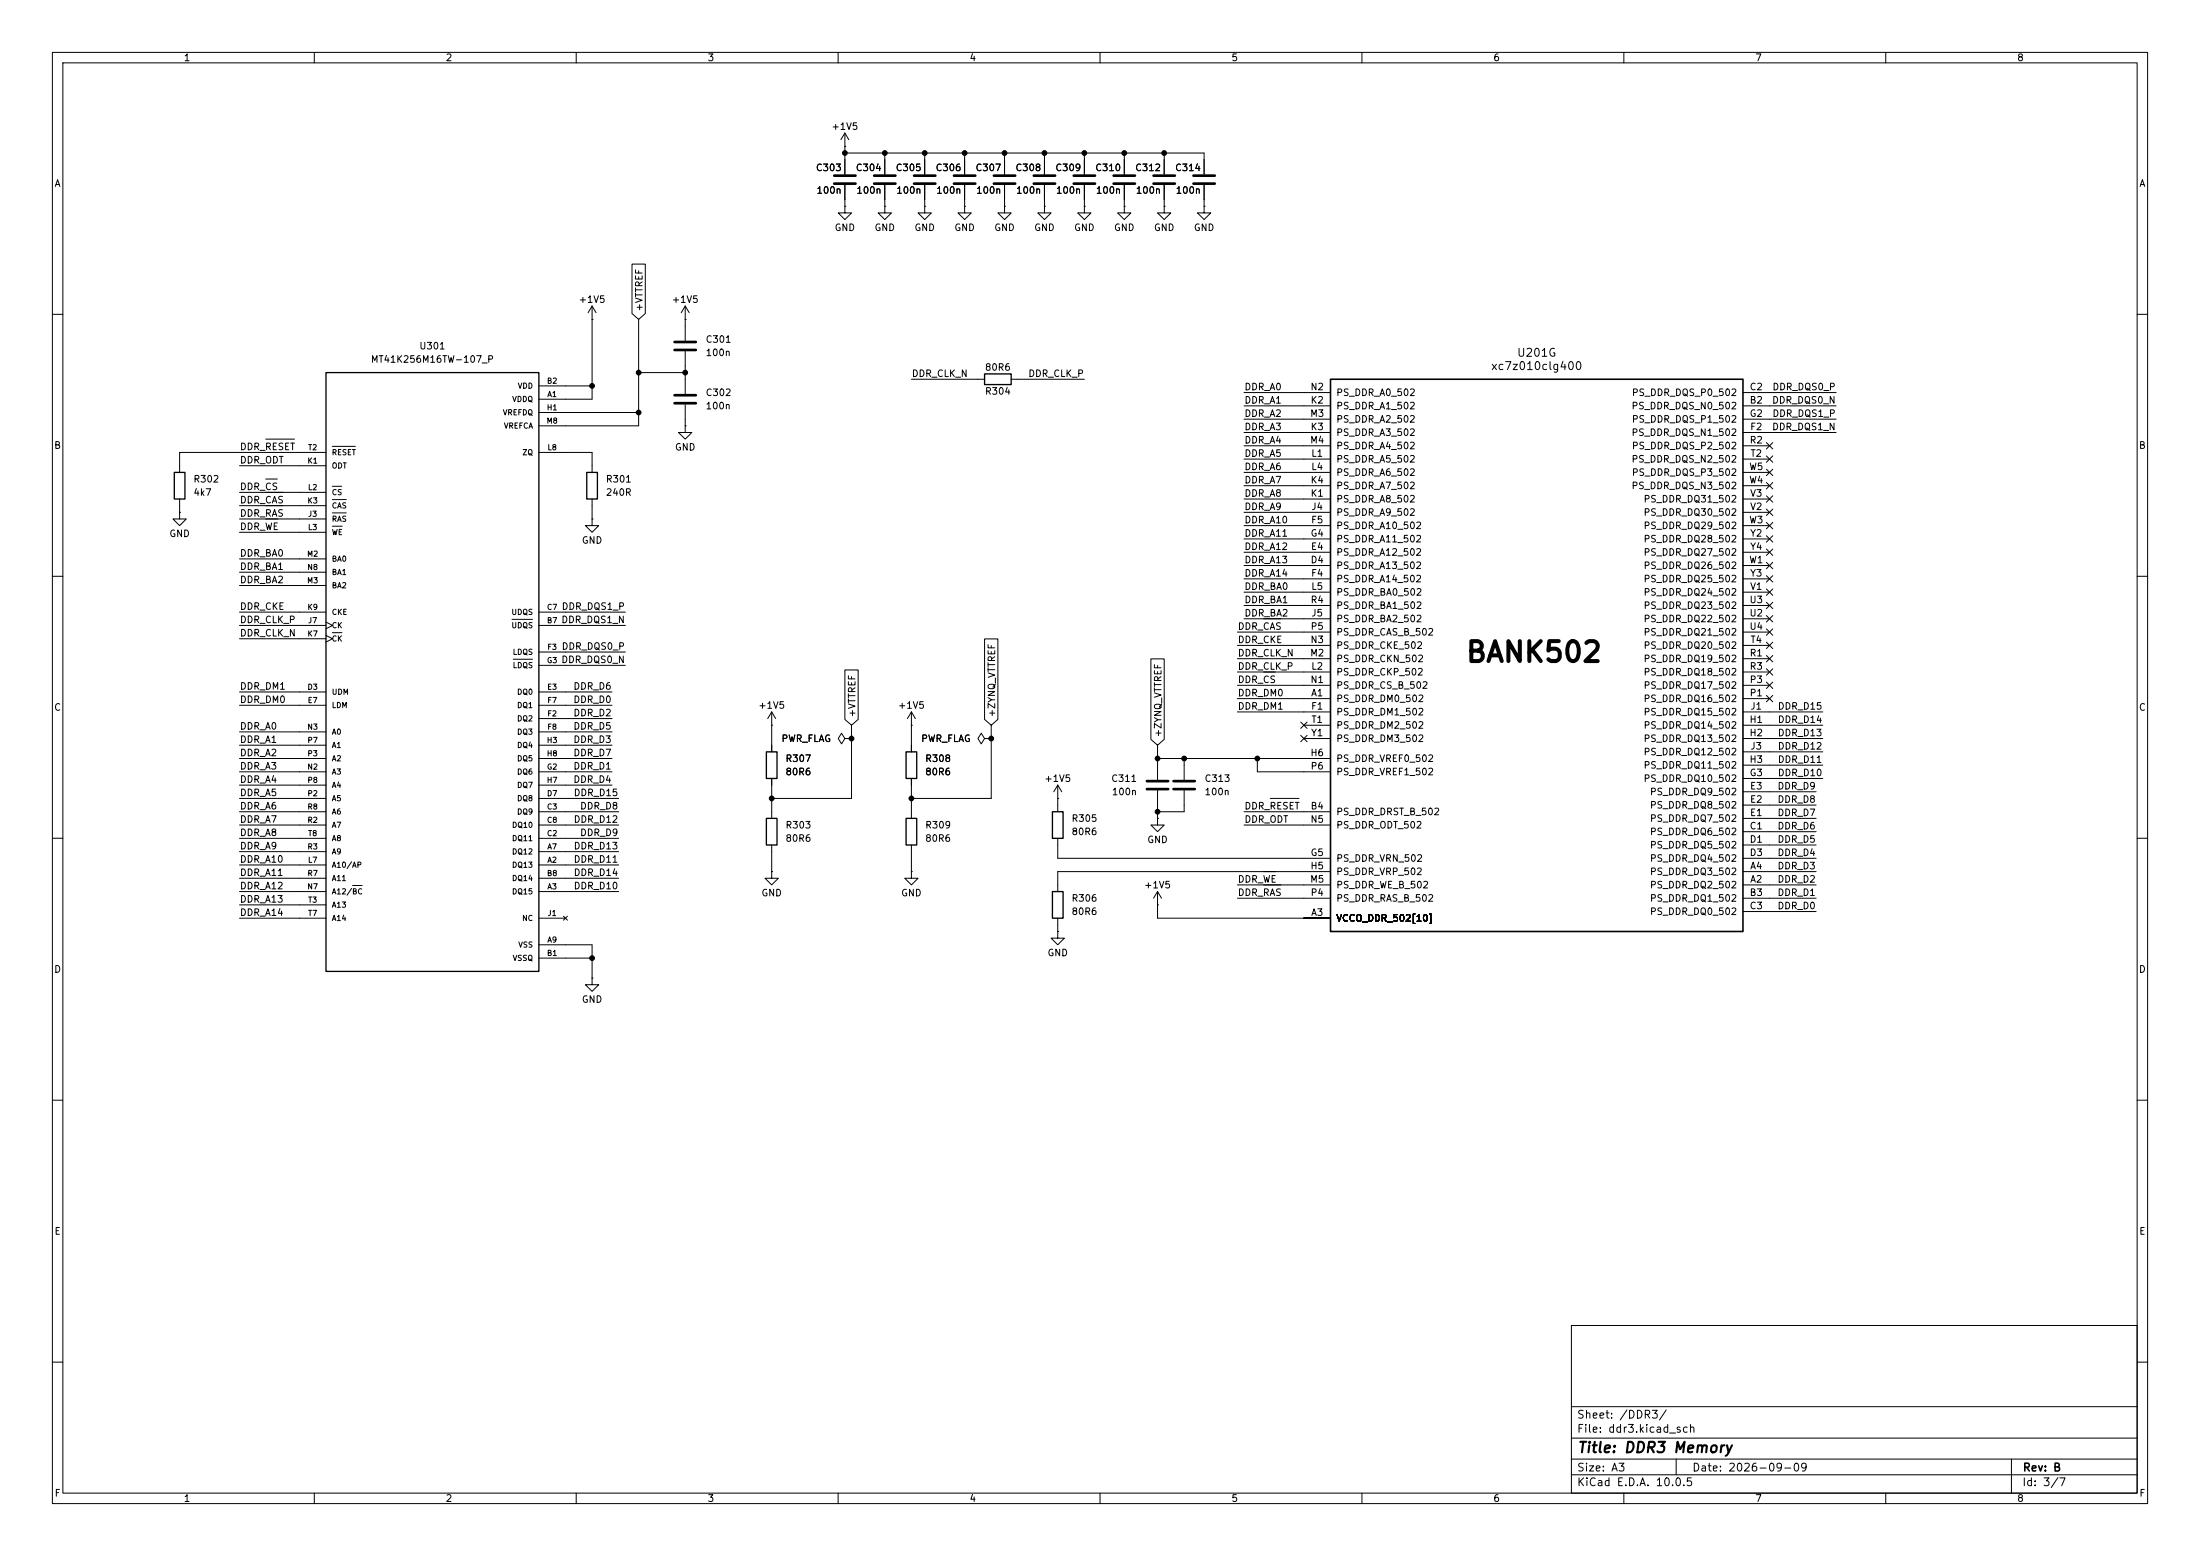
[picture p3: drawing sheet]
<svg xmlns="http://www.w3.org/2000/svg" width="420mm" height="297mm" viewBox="0 0 420 297" stroke-linecap="round" stroke-linejoin="round" font-family="sans-serif">
<g fill="none" stroke="#000" stroke-width=".19">
<path d="M10 10h400v277h-400zM12 12h396v273h-396zM60 10v2M110 10v2M160 10v2M210 10v2M260 10v2M310 10v2M360 10v2M161.3 27.9h.1M161.3 39.4v1.2h1.3l-1.3 1.3-1.3-1.3h1.3M161.3 39.4h.1"/>
<path d="M161.3 25.4l-.8 1.3M161.3 25.4l.8 1.3M161.3 25.4v7.9M161.3 35.3v4.1M161.3 29.2h68.6v4.1M168.9 39.4v1.2h1.3l-1.3 1.3-1.3-1.3h1.3M168.9 39.4h.1M168.9 29.2v4.1M168.9 35.3v4.1M176.5 39.4v1.2h1.3l-1.3 1.3-1.2-1.3h1.2M176.5 39.4h.1M176.5 29.2v4.1"/>
<path d="M176.5 35.3v4.1M184.1 39.4v1.2h1.3l-1.3 1.3-1.2-1.3h1.2M184.1 39.4h.1M184.1 29.2v4.1M184.1 35.3v4.1M191.8 39.4v1.2h1.2l-1.2 1.3-1.3-1.3h1.3M191.8 39.4h.1M191.8 29.2v4.1M191.8 35.3v4.1M199.4 39.4v1.2h1.3l-1.3 1.3-1.3-1.3h1.3M199.4 39.4h.1M199.4 29.2v4.1"/>
<path d="M199.4 35.3v4.1M207 39.4v1.2h1.3l-1.3 1.3-1.3-1.3h1.3M207 39.4h.1M207 29.2v4.1M207 35.3v4.1M214.6 39.4v1.2h1.3l-1.3 1.3-1.2-1.3h1.2M214.6 39.4h.1M214.6 29.2v4.1M214.6 35.3v4.1M222.2 39.4v1.2h1.3l-1.3 1.3-1.2-1.3h1.2M222.2 39.4h.1M222.2 29.2v4.1"/>
<path d="M222.2 35.3v4.1M229.9 39.4v1.2h1.2l-1.2 1.3-1.3-1.3h1.3M229.9 39.4h.1M229.9 35.3v4.1M113 58.4l-.7 1.3M113 58.4l.8 1.3M113 58.4v17.8h-10.1M120.6 50.4h2.6v9.4l-1.3 1.2-1.3-1.2zM130.8 58.4v6.6M130.8 58.4l-.8 1.3M130.8 58.4l.8 1.3M10 60h2"/>
<path d="M102.9 73.7h10.1M102.9 78.7h19M113 61h.1M121.9 61v20.3h-19M121.9 71.1h8.9M130.8 61h.1M130.8 67.1v8.1M130.8 77.2v4.1M174 72.4h14M193 72.4h14M237.5 77.5h16.5M237.5 74.9h16.5"/>
<path d="M332.7 77.5h17.8M332.7 74.9h17.8M408 60h2M34.3 97.8v1.3h1.3l-1.3 1.2-1.3-1.2h1.3M34.3 97.8h.1M34.3 95.3v2.5M45.7 99.1h16.5M45.7 88.9h16.5M45.7 96.5h16.5M45.7 94h16.5M50.7 83.8h5.5M50.7 91.4h2.3"/>
<path d="M62.2 86.4h-27.9v3.8M63.4 97.9h2.7M63.4 95.4h2.7M63.4 92.8h1.8M63.4 85.2h4.4M102.9 86.4h10.1v3.8M113 99.1v1.2h1.3l-1.3 1.3-1.2-1.3h1.2M113 99.1h.1M113 95.3v3.8M130.8 81.3v1.3h1.3l-1.3 1.2-1.3-1.2h1.3M130.8 81.3h.1M237.5 82.6h16.5"/>
<path d="M237.5 80h16.5M237.5 97.8h16.5M237.5 95.3h16.5M237.5 92.7h16.5M237.5 87.6h16.5M237.5 90.2h16.5M237.5 85.1h16.5M332.7 82.6h17.8M332.7 80h17.8M332.7 97.8h5.1M332.7 95.3h5.1M332.7 92.7h5.1"/>
<path d="M332.7 87.6h5.1M332.7 90.2h5.1M332.7 85.1h5.1M337.2 94.6l1.2 1.3M337.2 92.1l1.2 1.2M337.2 89.6l1.2 1.2M337.2 87l1.2 1.2M337.2 84.5l1.2 1.2M337.2 97.2l1.2 1.2M337.2 99.7l1.2 1.2M338.4 94.6l-1.2 1.3M338.4 92.1l-1.2 1.2"/>
<path d="M338.4 89.6l-1.2 1.2M338.4 87l-1.2 1.2M338.4 84.5l-1.2 1.2M338.4 97.2l-1.2 1.2M338.4 99.7l-1.2 1.2M10 110h2M45.7 119.4h16.5M45.7 116.8h16.5M45.7 101.6h16.5M45.7 106.7h16.5M45.7 111.8h16.5M45.7 109.2h16.5"/>
<path d="M62.2 118.7l1.3 .7-1.3 .6M63.4 100.4h1.9M97.7 118.2h4M102.9 119.4h16.5M102.9 116.8h16.5M237.5 108h16.5M237.5 105.4h16.5M237.5 110.5h16.5M237.5 100.3h16.5M237.5 102.9h16.5M237.5 118.1h16.5M237.5 113h16.5"/>
<path d="M237.5 115.6h16.5M332.7 108h5.1M332.7 105.4h5.1M332.7 110.5h5.1M332.7 100.3h5.1M332.7 102.9h5.1M332.7 118.1h5.1M332.7 113h5.1M332.7 115.6h5.1M337.2 117.5l1.2 1.2M337.2 112.4l1.2 1.2M337.2 115l1.2 1.2"/>
<path d="M337.2 109.9l1.2 1.2M337.2 107.3l1.2 1.3M337.2 102.3l1.2 1.2M337.2 104.8l1.2 1.2M338.4 117.5l-1.2 1.2M338.4 112.4l-1.2 1.2M338.4 115l-1.2 1.2M338.4 109.9l-1.2 1.2M338.4 107.3l-1.2 1.3M338.4 102.3l-1.2 1.2M338.4 104.8l-1.2 1.2M408 110h2"/>
<path d="M45.7 132.1h16.5M45.7 134.6h16.5M45.7 139.7h16.5M45.7 121.9h16.5M62.2 121.3l1.3 .6-1.3 .7M63.4 120.8h1.9M98 125.8h3.7M102.9 132.1h13.9M102.9 134.6h13.9M102.9 137.2h13.9M102.9 124.5h16.5M102.9 139.7h13.9"/>
<path d="M102.9 127h16.5M147.3 138.4h.1M147.3 135.9l-.7 1.3M147.3 135.9l.8 1.3M147.3 135.9v7.6M161.3 127.9h2.5v9.4l-1.2 1.1-1.3-1.1zM162.6 138.4v14h-15.3M174 138.4h.1M174 135.9v7.6M174 135.9l-.8 1.3M174 135.9l.8 1.3M188 122h2.5v15.3l-1.3 1.1-1.2-1.1z"/>
<path d="M189.2 138.4v14h-15.2M219.7 125.8h2.6v15.3l-1.3 1.1-1.3-1.1zM236.2 133.4h17.8M236.2 135.9h17.8M236.2 128.3h17.8M236.2 125.7h17.8M236.2 130.8h17.8M236.2 123.2h17.8M236.2 120.7h17.8M248.3 137.8l1.2 1.2M248.9 138.4h5.1M249.5 137.8l-1.2 1.2"/>
<path d="M332.7 133.4h5.1M332.7 135.9h15.3M332.7 138.4h15.3M332.7 128.3h5.1M332.7 125.7h5.1M332.7 130.8h5.1M332.7 123.2h5.1M332.7 120.7h5.1M337.2 120l1.2 1.3M337.2 130.2l1.2 1.2M337.2 132.7l1.2 1.3M337.2 122.6l1.2 1.2"/>
<path d="M337.2 125.1l1.2 1.2M337.2 127.7l1.2 1.2M338.4 120l-1.2 1.3M338.4 130.2l-1.2 1.2M338.4 132.7l-1.2 1.3M338.4 122.6l-1.2 1.2M338.4 125.1l-1.2 1.2M338.4 127.7l-1.2 1.2M10 160h2M45.7 154.9h16.5M45.7 157.5h16.5M45.7 152.4h16.5"/>
<path d="M45.7 147.3h16.5M45.7 142.2h16.5M45.7 149.9h16.5M45.7 144.8h16.5M102.9 154.9h15.2M102.9 157.5h15.2M102.9 152.4h15.2M102.9 147.3h13.9M102.9 142.2h13.9M102.9 149.9h13.9M102.9 144.8h13.9M147.3 148.6v7.6"/>
<path d="M161.3 141l-.6-1-.7 1 .7 1 .6-1h1.3M162.6 141h.1M174 148.6v7.6M188 141l-.7-1-.6 1 .6 1 .7-1h1.2M189.2 141h.1M201.9 152.4h.1M201.9 149.9v5M201.9 149.9l-.7 1.2M201.9 149.9l.8 1.2M221 156.2v1.3h1.2l-1.2 1.3-1.3-1.3h1.3M221 156.2h.1M221 142.2v6.6"/>
<path d="M221 150.9v5.3M221 144.8h33M226.1 144.8v4M226.1 150.9v4h-5.1M237.5 154.9h16.5M237.5 157.5h16.5M240 144.8v2.5h14M242.5 152.4h5.5M248.3 140.4l1.2 1.2M248.9 141h5.1M249.5 140.4l-1.2 1.2M332.7 158.8h14"/>
<path d="M332.7 156.2h14M332.7 153.7h14M332.7 151.1h14M332.7 148.6h15.3M332.7 141h15.3M332.7 146.1h15.3M332.7 143.5h15.3M408 160h2M45.7 165.1h16.5M45.7 170.2h16.5M45.7 162.6h16.5M45.7 167.6h16.5"/>
<path d="M45.7 160h16.5M45.7 175.3h16.5M45.7 172.7h16.5M67.3 169h1.8M102.9 165.1h15.2M102.9 170.2h15.2M102.9 162.6h15.2M102.9 167.6h15.2M102.9 160h15.2M102.9 175.3h5M107.6 174.9l.7 .7M108.3 174.9l-.7 .7"/>
<path d="M147.3 166.4v1.2h1.3l-1.3 1.3-1.3-1.3h1.3M147.3 166.4h.1M147.3 161.3v5.1M174 166.4v1.2h1.3l-1.3 1.3-1.3-1.3h1.3M174 166.4h.1M174 161.3v5.1M201.9 177.8v1.3h1.3l-1.3 1.2-1.2-1.2h1.2M201.9 177.8h.1M201.9 160v3.8h52.1M201.9 175.3v2.5M221 172.7h.1M221 170.2v5.1h33"/>
<path d="M221 170.2l-.8 1.3M221 170.2l.7 1.3M236.2 168.9h17.8M236.2 171.5h17.8M254 166.4h-52.1v3.8M332.7 168.9h14M332.7 166.4h14M332.7 171.5h14M332.7 174h14M332.7 161.3h14M332.7 163.8h14M102.9 180.3h10.1v6.4"/>
<path d="M102.9 182.9h10.1M113 186.7v1.3h1.3l-1.3 1.2-1.2-1.2h1.2M113 186.7h.1M10 210h2M408 210h2M300 253h108v32h-108zM10 260h2M300 278.5h108M300 274.5h108M300 268.5h108M320 278.5v3M384 278.5v6.5"/>
<path d="M408 260h2M60 285v2M110 285v2M160 285v2M210 285v2M260 285v2M300 281.5h108M310 285v2M360 285v2"/>
</g>
<path d="M62.2 71.1h40.7v114.3h-40.7zM188 71.4h5v2h-5zM33.3 90.2h2v5.1h-2zM112 90.2h2v5.1h-2zM146.3 143.5h2v5.1h-2zM146.3 156.2h2v5.1h-2zM173 156.2h2v5.1h-2zM173 143.5h2v5.1h-2zM200.9 154.9h2v5.1h-2zM200.9 170.2h2v5.1h-2z" fill="none" stroke="#000" stroke-width=".25"/>
<g fill="none" stroke="#000" stroke-width=".51">
<path d="M159.3 33.5h4M159.3 35.1h4M166.9 33.5h4M166.9 35.1h4M174.5 33.5h4.1M174.5 35.1h4.1M182.1 33.5h4.1M182.1 35.1h4.1M189.7 33.5h4.1M189.7 35.1h4.1M197.4 33.5h4M197.4 35.1h4"/>
<path d="M205 33.5h4M205 35.1h4M212.6 33.5h4.1M212.6 35.1h4.1M220.2 33.5h4.1M220.2 35.1h4.1M227.8 33.5h4.1M227.8 35.1h4.1M128.8 75.4h4M128.8 77h4M128.8 65.3h4M128.8 66.8h4"/>
<path d="M218.9 149.1h4.1M218.9 150.6h4.1M224 149.1h4.1M224 150.6h4.1"/>
</g>
<path d="M254 72.4h78.7v105.4h-78.7z" fill="none" stroke="#000" stroke-width=".3"/>
<g fill="#000" stroke="#000" stroke-width=".19">
<circle cx="161.3" cy="29.2" r=".46"/>
<circle cx="168.9" cy="29.2" r=".46"/>
<circle cx="176.5" cy="29.2" r=".46"/>
<circle cx="184.1" cy="29.2" r=".46"/>
<circle cx="191.8" cy="29.2" r=".46"/>
<circle cx="199.4" cy="29.2" r=".46"/>
<circle cx="207" cy="29.2" r=".46"/>
<circle cx="214.6" cy="29.2" r=".46"/>
<circle cx="222.2" cy="29.2" r=".46"/>
<circle cx="113" cy="73.7" r=".46"/>
<circle cx="121.9" cy="71.1" r=".46"/>
<circle cx="121.9" cy="78.7" r=".46"/>
<circle cx="130.8" cy="71.1" r=".46"/>
<circle cx="147.3" cy="152.4" r=".46"/>
<circle cx="162.6" cy="141" r=".46"/>
<circle cx="174" cy="152.4" r=".46"/>
<circle cx="189.2" cy="141" r=".46"/>
<circle cx="221" cy="144.8" r=".46"/>
<circle cx="221" cy="154.9" r=".46"/>
<circle cx="226.1" cy="144.8" r=".46"/>
<circle cx="240" cy="144.8" r=".46"/>
<circle cx="113" cy="182.9" r=".46"/>
</g>
<text font-size="3.8" x="279.6" y="127.3">BANK502</text>
<text font-size="2" x="301" y="277.8">Title: DDR3 Memory</text>
<g font-size="1.5">
<text x="284.5" y="71">xc7z010clg400</text>
<text x="289.5" y="68.5">U201G</text>
<text x="300.9" y="273.8">File: ddr3.kicad_sch</text>
<text x="300.9" y="271.1">Sheet: /DDR3/</text>
<text x="300.9" y="281.2">Size: A3</text>
<text x="322.9" y="281.2">Date: 2026-09-09</text>
<text x="386" y="281.2">Rev: B</text>
<text x="300.9" y="284">KiCad E.D.A. 10.0.5</text>
<text x="385.9" y="284">Id: 3/7</text>
</g>
<g font-size="1.3">
<text x="35" y="12">1</text>
<text x="85" y="12">2</text>
<text x="135" y="12">3</text>
<text x="185" y="12">4</text>
<text x="235" y="12">5</text>
<text x="285" y="12">6</text>
<text x="335" y="12">7</text>
<text x="385" y="12">8</text>
<text x="158.6" y="25.1">+1V5</text>
<text x="10.3" y="36">A</text>
<text x="155.6" y="33">C303</text>
<text x="163.3" y="33">C304</text>
<text x="170.9" y="33">C305</text>
<text x="178.5" y="33">C306</text>
<text x="186.1" y="33">C307</text>
<text x="193.7" y="33">C308</text>
<text x="201.4" y="33">C309</text>
<text x="209" y="33">C310</text>
<text x="216.6" y="33">C312</text>
<text x="224.2" y="33">C314</text>
<text x="408.3" y="36">A</text>
<text x="155.8" y="37.3">100n</text>
<text x="163.4" y="37.3">100n</text>
<text x="171" y="37.3">100n</text>
<text x="178.6" y="37.3">100n</text>
<text x="186.2" y="37.3">100n</text>
<text x="193.9" y="37.3">100n</text>
<text x="201.5" y="37.3">100n</text>
<text x="209.1" y="37.3">100n</text>
<text x="216.7" y="37.3">100n</text>
<text x="224.3" y="37.3">100n</text>
<text x="159.2" y="44.4">GND</text>
<text x="166.8" y="44.4">GND</text>
<text x="174.5" y="44.4">GND</text>
<text x="182.1" y="44.4">GND</text>
<text x="189.7" y="44.4">GND</text>
<text x="197.3" y="44.4">GND</text>
<text x="204.9" y="44.4">GND</text>
<text x="212.6" y="44.4">GND</text>
<text x="220.2" y="44.4">GND</text>
<text x="227.8" y="44.4">GND</text>
<text x="110.4" y="58.1">+1V5</text>
<text x="123" y="59.6" transform="rotate(-90 123 59.6)">+VTTREF</text>
<text x="128.1" y="58.1">+1V5</text>
<text x="134.6" y="65.7">C301</text>
<text x="70.7" y="69.5">MT41K256M16TW-107_P</text>
<text x="79.9" y="67">U301</text>
<text x="134.6" y="68.3">100n</text>
<text x="187.9" y="71.1">80R6</text>
<text x="134.6" y="75.9">C302</text>
<text x="174" y="72.3">DDR_CLK_N</text>
<text x="187.9" y="75.6">R304</text>
<text x="196.2" y="72.3">DDR_CLK_P</text>
<text x="237.5" y="74.8">DDR_A0</text>
<text x="237.5" y="77.3">DDR_A1</text>
<text x="250.1" y="74.8">N2</text>
<text x="250.1" y="77.3">K2</text>
<text x="255" y="75.9">PS_DDR_A0_502</text>
<text x="311.4" y="75.9">PS_DDR_DQS_P0_502</text>
<text x="333.9" y="77.3">B2</text>
<text x="333.9" y="74.8">C2</text>
<text x="338.2" y="77.3">DDR_DQS0_N</text>
<text x="338.3" y="74.8">DDR_DQS0_P</text>
<text x="134.6" y="78.4">100n</text>
<text x="237.5" y="79.9">DDR_A2</text>
<text x="237.5" y="82.4">DDR_A3</text>
<text x="250" y="79.9">M3</text>
<text x="250.1" y="82.4">K3</text>
<text x="255" y="78.4">PS_DDR_A1_502</text>
<text x="255" y="83.5">PS_DDR_A3_502</text>
<text x="255" y="81">PS_DDR_A2_502</text>
<text x="311.4" y="78.4">PS_DDR_DQS_N0_502</text>
<text x="311.4" y="83.5">PS_DDR_DQS_N1_502</text>
<text x="311.4" y="81">PS_DDR_DQS_P1_502</text>
<text x="333.9" y="79.9">G2</text>
<text x="334" y="82.4">F2</text>
<text x="338.2" y="82.4">DDR_DQS1_N</text>
<text x="338.3" y="79.9">DDR_DQS1_P</text>
<text x="10.2" y="86">B</text>
<text x="45.7" y="86.2">DDR_RESET</text>
<text x="45.7" y="88.8">DDR_ODT</text>
<text x="128.7" y="86.3">GND</text>
<text x="237.5" y="85">DDR_A4</text>
<text x="237.5" y="87.5">DDR_A5</text>
<text x="250" y="85">M4</text>
<text x="250.2" y="87.5">L1</text>
<text x="255" y="88.6">PS_DDR_A5_502</text>
<text x="255" y="86.1">PS_DDR_A4_502</text>
<text x="311.4" y="88.6">PS_DDR_DQS_N2_502</text>
<text x="311.4" y="86.1">PS_DDR_DQS_P2_502</text>
<text x="333.9" y="85">R2</text>
<text x="334.1" y="87.5">T2</text>
<text x="408.2" y="86">B</text>
<text x="36.8" y="92.4">R302</text>
<text x="36.8" y="94.9">4k7</text>
<text x="45.7" y="93.9">DDR_CS</text>
<text x="115.6" y="92.4">R301</text>
<text x="115.6" y="94.9">240R</text>
<text x="237.5" y="95.1">DDR_A8</text>
<text x="237.5" y="92.6">DDR_A7</text>
<text x="237.5" y="90">DDR_A6</text>
<text x="250.1" y="95.1">K1</text>
<text x="250.1" y="92.6">K4</text>
<text x="250.2" y="90">L4</text>
<text x="255" y="93.7">PS_DDR_A7_502</text>
<text x="255" y="91.1">PS_DDR_A6_502</text>
<text x="311.4" y="93.7">PS_DDR_DQS_N3_502</text>
<text x="311.4" y="91.1">PS_DDR_DQS_P3_502</text>
<text x="333.8" y="92.6">W4</text>
<text x="333.8" y="90">W5</text>
<text x="334" y="95.1">V3</text>
<text x="45.7" y="96.4">DDR_CAS</text>
<text x="45.7" y="101.5">DDR_WE</text>
<text x="45.7" y="98.9">DDR_RAS</text>
<text x="237.5" y="97.7">DDR_A9</text>
<text x="237.5" y="100.2">DDR_A10</text>
<text x="250.2" y="100.2">F5</text>
<text x="250.2" y="97.7">J4</text>
<text x="255" y="101.3">PS_DDR_A10_502</text>
<text x="255" y="98.8">PS_DDR_A9_502</text>
<text x="255" y="96.2">PS_DDR_A8_502</text>
<text x="313.7" y="98.8">PS_DDR_DQ30_502</text>
<text x="313.7" y="96.2">PS_DDR_DQ31_502</text>
<text x="313.7" y="101.3">PS_DDR_DQ29_502</text>
<text x="333.8" y="100.2">W3</text>
<text x="334" y="97.7">V2</text>
<text x="32.2" y="102.8">GND</text>
<text x="45.7" y="106.6">DDR_BA0</text>
<text x="111" y="104.1">GND</text>
<text x="237.5" y="105.3">DDR_A12</text>
<text x="237.5" y="107.8">DDR_A13</text>
<text x="237.5" y="102.7">DDR_A11</text>
<text x="250.1" y="107.8">D4</text>
<text x="250.1" y="102.7">G4</text>
<text x="250.2" y="105.3">E4</text>
<text x="255" y="106.4">PS_DDR_A12_502</text>
<text x="255" y="103.8">PS_DDR_A11_502</text>
<text x="313.7" y="103.8">PS_DDR_DQ28_502</text>
<text x="313.7" y="106.4">PS_DDR_DQ27_502</text>
<text x="333.8" y="107.8">W1</text>
<text x="334" y="102.7">Y2</text>
<text x="334" y="105.3">Y4</text>
<text x="45.7" y="111.6">DDR_BA2</text>
<text x="45.7" y="109.1">DDR_BA1</text>
<text x="237.5" y="110.4">DDR_A14</text>
<text x="237.5" y="112.9">DDR_BA0</text>
<text x="250.2" y="110.4">F4</text>
<text x="250.2" y="112.9">L5</text>
<text x="255" y="108.9">PS_DDR_A13_502</text>
<text x="255" y="111.5">PS_DDR_A14_502</text>
<text x="255" y="114">PS_DDR_BA0_502</text>
<text x="313.7" y="114">PS_DDR_DQ24_502</text>
<text x="313.7" y="108.9">PS_DDR_DQ26_502</text>
<text x="313.7" y="111.5">PS_DDR_DQ25_502</text>
<text x="334" y="112.9">V1</text>
<text x="334" y="110.4">Y3</text>
<text x="45.7" y="116.7">DDR_CKE</text>
<text x="45.7" y="119.3">DDR_CLK_P</text>
<text x="107.1" y="119.3">DDR_DQS1_N</text>
<text x="107.1" y="116.7">DDR_DQS1_P</text>
<text x="237.5" y="118">DDR_BA2</text>
<text x="237.5" y="115.4">DDR_BA1</text>
<text x="250.1" y="115.4">R4</text>
<text x="250.2" y="118">J5</text>
<text x="255" y="119.1">PS_DDR_BA2_502</text>
<text x="255" y="116.5">PS_DDR_BA1_502</text>
<text x="313.7" y="119.1">PS_DDR_DQ22_502</text>
<text x="313.7" y="116.5">PS_DDR_DQ23_502</text>
<text x="333.9" y="118">U2</text>
<text x="333.9" y="115.4">U3</text>
<text x="45.7" y="121.8">DDR_CLK_N</text>
<text x="107.1" y="124.3">DDR_DQS0_P</text>
<text x="236.2" y="123.1">DDR_CKE</text>
<text x="236.2" y="120.5">DDR_CAS</text>
<text x="236.2" y="125.6">DDR_CLK_N</text>
<text x="250" y="125.6">M2</text>
<text x="250.1" y="123.1">N3</text>
<text x="250.1" y="120.5">P5</text>
<text x="255" y="124.2">PS_DDR_CKE_502</text>
<text x="255" y="121.6">PS_DDR_CAS_B_502</text>
<text x="313.7" y="124.2">PS_DDR_DQ20_502</text>
<text x="313.7" y="121.6">PS_DDR_DQ21_502</text>
<text x="333.9" y="120.5">U4</text>
<text x="333.9" y="125.6">R1</text>
<text x="334.1" y="123.1">T4</text>
<text x="45.7" y="132">DDR_DM1</text>
<text x="107.1" y="126.9">DDR_DQS0_N</text>
<text x="109.4" y="132">DDR_D6</text>
<text x="236.2" y="130.7">DDR_CS</text>
<text x="236.2" y="128.1">DDR_CLK_P</text>
<text x="250.1" y="130.7">N1</text>
<text x="250.2" y="128.1">L2</text>
<text x="255" y="129.2">PS_DDR_CKP_502</text>
<text x="255" y="126.7">PS_DDR_CKN_502</text>
<text x="255" y="131.8">PS_DDR_CS_B_502</text>
<text x="313.7" y="131.8">PS_DDR_DQ17_502</text>
<text x="313.7" y="126.7">PS_DDR_DQ19_502</text>
<text x="313.7" y="129.2">PS_DDR_DQ18_502</text>
<text x="333.9" y="130.7">P3</text>
<text x="333.9" y="128.1">R3</text>
<text x="10.2" y="136">C</text>
<text x="45.7" y="134.5">DDR_DM0</text>
<text x="109.4" y="137">DDR_D2</text>
<text x="109.4" y="134.5">DDR_D0</text>
<text x="144.7" y="135.6">+1V5</text>
<text x="163.6" y="137" transform="rotate(-90 163.6 137)">+VTTREF</text>
<text x="171.3" y="135.6">+1V5</text>
<text x="190.3" y="137" transform="rotate(-90 190.3 137)">+ZYNQ_VTTREF</text>
<text x="236.2" y="133.2">DDR_DM0</text>
<text x="236.2" y="135.8">DDR_DM1</text>
<text x="250.2" y="133.2">A1</text>
<text x="250.2" y="135.8">F1</text>
<text x="255" y="134.3">PS_DDR_DM0_502</text>
<text x="255" y="136.9">PS_DDR_DM1_502</text>
<text x="313.7" y="136.9">PS_DDR_DQ15_502</text>
<text x="313.7" y="134.3">PS_DDR_DQ16_502</text>
<text x="333.9" y="133.2">P1</text>
<text x="334.1" y="135.8">J1</text>
<text x="339.3" y="135.8">DDR_D15</text>
<text x="408.2" y="136">C</text>
<text x="45.7" y="142.1">DDR_A1</text>
<text x="45.7" y="139.6">DDR_A0</text>
<text x="109.4" y="139.6">DDR_D5</text>
<text x="109.4" y="142.1">DDR_D3</text>
<text x="149.1" y="141.9">PWR_FLAG</text>
<text x="175.7" y="141.9">PWR_FLAG</text>
<text x="222" y="140.8" transform="rotate(-90 222 140.8)">+ZYNQ_VTTREF</text>
<text x="250.2" y="140.8">Y1</text>
<text x="250.2" y="138.3">T1</text>
<text x="255" y="139.4">PS_DDR_DM2_502</text>
<text x="255" y="141.9">PS_DDR_DM3_502</text>
<text x="313.7" y="139.4">PS_DDR_DQ14_502</text>
<text x="313.7" y="141.9">PS_DDR_DQ13_502</text>
<text x="333.9" y="138.3">H1</text>
<text x="333.9" y="140.8">H2</text>
<text x="334.1" y="143.4">J3</text>
<text x="339.3" y="140.8">DDR_D13</text>
<text x="339.3" y="138.3">DDR_D14</text>
<text x="339.3" y="143.4">DDR_D12</text>
<text x="45.7" y="144.7">DDR_A2</text>
<text x="45.7" y="147.2">DDR_A3</text>
<text x="45.7" y="149.7">DDR_A4</text>
<text x="109.4" y="147.2">DDR_D1</text>
<text x="109.4" y="149.7">DDR_D4</text>
<text x="109.4" y="144.7">DDR_D7</text>
<text x="149.8" y="145.7">R307</text>
<text x="149.8" y="148.3">80R6</text>
<text x="176.5" y="145.7">R308</text>
<text x="176.5" y="148.3">80R6</text>
<text x="199.3" y="149.6">+1V5</text>
<text x="212" y="149.6">C311</text>
<text x="229.9" y="149.6">C313</text>
<text x="250.1" y="144.6">H6</text>
<text x="250.1" y="147.2">P6</text>
<text x="255" y="145.7">PS_DDR_VREF0_502</text>
<text x="255" y="148.3">PS_DDR_VREF1_502</text>
<text x="313.7" y="149.6">PS_DDR_DQ10_502</text>
<text x="313.7" y="147">PS_DDR_DQ11_502</text>
<text x="313.7" y="144.5">PS_DDR_DQ12_502</text>
<text x="333.9" y="145.9">H3</text>
<text x="333.9" y="148.5">G3</text>
<text x="339.3" y="145.9">DDR_D11</text>
<text x="339.3" y="148.5">DDR_D10</text>
<text x="45.7" y="152.3">DDR_A5</text>
<text x="45.7" y="154.8">DDR_A6</text>
<text x="109.4" y="152.3">DDR_D15</text>
<text x="110.6" y="154.8">DDR_D8</text>
<text x="212.2" y="152.1">100n</text>
<text x="229.9" y="152.1">100n</text>
<text x="237.5" y="154.8">DDR_RESET</text>
<text x="250.1" y="154.8">B4</text>
<text x="255" y="155.9">PS_DDR_DRST_B_502</text>
<text x="314.9" y="154.6">PS_DDR_DQ8_502</text>
<text x="314.9" y="152.1">PS_DDR_DQ9_502</text>
<text x="334" y="153.5">E2</text>
<text x="334" y="151">E3</text>
<text x="339.2" y="151">DDR_D9</text>
<text x="339.2" y="153.5">DDR_D8</text>
<text x="45.7" y="157.4">DDR_A7</text>
<text x="45.7" y="159.9">DDR_A8</text>
<text x="109.4" y="157.4">DDR_D12</text>
<text x="110.6" y="159.9">DDR_D9</text>
<text x="149.8" y="158.4">R303</text>
<text x="149.8" y="161">80R6</text>
<text x="176.5" y="158.4">R309</text>
<text x="176.5" y="161">80R6</text>
<text x="204.5" y="157.2">R305</text>
<text x="204.5" y="159.7">80R6</text>
<text x="218.9" y="161.2">GND</text>
<text x="237.5" y="157.4">DDR_ODT</text>
<text x="250.1" y="157.3">N5</text>
<text x="255" y="158.4">PS_DDR_ODT_502</text>
<text x="314.9" y="159.7">PS_DDR_DQ6_502</text>
<text x="314.9" y="157.2">PS_DDR_DQ7_502</text>
<text x="333.9" y="158.6">C1</text>
<text x="333.9" y="161.2">D1</text>
<text x="334" y="156.1">E1</text>
<text x="339.2" y="158.6">DDR_D6</text>
<text x="339.2" y="156.1">DDR_D7</text>
<text x="339.2" y="161.2">DDR_D5</text>
<text x="45.7" y="165">DDR_A10</text>
<text x="45.7" y="167.5">DDR_A11</text>
<text x="45.7" y="162.4">DDR_A9</text>
<text x="109.4" y="162.4">DDR_D13</text>
<text x="109.4" y="167.5">DDR_D14</text>
<text x="109.4" y="165">DDR_D11</text>
<text x="250.1" y="166.2">H5</text>
<text x="250.1" y="163.7">G5</text>
<text x="255" y="164.8">PS_DDR_VRN_502</text>
<text x="255" y="167.3">PS_DDR_VRP_502</text>
<text x="314.9" y="167.3">PS_DDR_DQ3_502</text>
<text x="314.9" y="162.3">PS_DDR_DQ5_502</text>
<text x="314.9" y="164.8">PS_DDR_DQ4_502</text>
<text x="333.9" y="163.7">D3</text>
<text x="334" y="166.2">A4</text>
<text x="339.2" y="166.2">DDR_D3</text>
<text x="339.2" y="163.7">DDR_D4</text>
<text x="45.7" y="172.6">DDR_A13</text>
<text x="45.7" y="170.1">DDR_A12</text>
<text x="109.4" y="170.1">DDR_D10</text>
<text x="145.3" y="171.4">GND</text>
<text x="171.9" y="171.4">GND</text>
<text x="204.5" y="172.4">R306</text>
<text x="218.3" y="169.9">+1V5</text>
<text x="236.2" y="171.3">DDR_RAS</text>
<text x="236.2" y="168.8">DDR_WE</text>
<text x="250" y="168.8">M5</text>
<text x="250.1" y="171.3">P4</text>
<text x="255" y="169.9">PS_DDR_WE_B_502</text>
<text x="255" y="172.4">PS_DDR_RAS_B_502</text>
<text x="314.9" y="169.9">PS_DDR_DQ2_502</text>
<text x="314.9" y="172.4">PS_DDR_DQ1_502</text>
<text x="333.9" y="171.3">B3</text>
<text x="333.9" y="173.9">C3</text>
<text x="334" y="168.8">A2</text>
<text x="339.2" y="173.9">DDR_D0</text>
<text x="339.2" y="168.8">DDR_D2</text>
<text x="339.2" y="171.3">DDR_D1</text>
<text x="45.7" y="175.1">DDR_A14</text>
<text x="204.5" y="175">80R6</text>
<text x="250.2" y="175.1">A3</text>
<text x="255" y="176.2">VCCO_DDR_502[10]</text>
<text x="314.9" y="175">PS_DDR_DQ0_502</text>
<text x="10.2" y="186">D</text>
<text x="199.9" y="182.8">GND</text>
<text x="408.2" y="186">D</text>
<text x="111" y="191.7">GND</text>
<text x="10.3" y="236">E</text>
<text x="408.3" y="236">E</text>
<text x="10.3" y="286">F</text>
<text x="35" y="287">1</text>
<text x="85" y="287">2</text>
<text x="135" y="287">3</text>
<text x="185" y="287">4</text>
<text x="235" y="287">5</text>
<text x="285" y="287">6</text>
<text x="335" y="287">7</text>
<text x="385" y="287">8</text>
<text x="408.3" y="286">F</text>
</g>
<g font-size="1">
<text x="97.7" y="77">VDDQ</text>
<text x="98.7" y="74.4">VDD</text>
<text x="104.3" y="73.5">B2</text>
<text x="104.4" y="76">A1</text>
<text x="95.9" y="79.5">VREFDQ</text>
<text x="96.1" y="82">VREFCA</text>
<text x="104.2" y="81.1">M8</text>
<text x="104.3" y="78.6">H1</text>
<text x="58.6" y="88.7">K1</text>
<text x="58.7" y="86.2">T2</text>
<text x="63.2" y="89.7">ODT</text>
<text x="63.2" y="87.1">RESET</text>
<text x="99.6" y="87.1">ZQ</text>
<text x="104.4" y="86.2">L8</text>
<text x="58.7" y="93.8">L2</text>
<text x="63.2" y="94.7">CS</text>
<text x="58.6" y="96.3">K3</text>
<text x="58.7" y="101.4">L3</text>
<text x="58.7" y="98.9">J3</text>
<text x="63.2" y="99.8">RAS</text>
<text x="63.2" y="97.3">CAS</text>
<text x="58.5" y="106.5">M2</text>
<text x="63.2" y="102.4">WE</text>
<text x="63.2" y="107.4">BA0</text>
<text x="58.5" y="111.6">M3</text>
<text x="58.6" y="109">N8</text>
<text x="63.2" y="112.5">BA2</text>
<text x="63.2" y="110">BA1</text>
<text x="58.6" y="116.7">K9</text>
<text x="58.7" y="119.2">J7</text>
<text x="63.2" y="117.6">CKE</text>
<text x="97.5" y="117.6">UDQS</text>
<text x="104.3" y="119.2">B7</text>
<text x="104.3" y="116.7">C7</text>
<text x="58.6" y="121.7">K7</text>
<text x="63.2" y="120.1">CK</text>
<text x="63.2" y="122.7">CK</text>
<text x="97.5" y="120.1">UDQS</text>
<text x="97.8" y="125.2">LDQS</text>
<text x="104.4" y="124.3">F3</text>
<text x="58.6" y="131.9">D3</text>
<text x="97.8" y="127.8">LDQS</text>
<text x="104.3" y="126.8">G3</text>
<text x="104.4" y="131.9">E3</text>
<text x="58.6" y="134.4">E7</text>
<text x="63.2" y="132.8">UDM</text>
<text x="63.2" y="135.4">LDM</text>
<text x="98.6" y="132.8">DQ0</text>
<text x="98.6" y="137.9">DQ2</text>
<text x="98.6" y="135.4">DQ1</text>
<text x="104.4" y="137">F2</text>
<text x="104.4" y="134.4">F7</text>
<text x="58.6" y="139.5">N3</text>
<text x="58.6" y="142.1">P7</text>
<text x="63.2" y="140.5">A0</text>
<text x="63.2" y="143">A1</text>
<text x="98.6" y="140.5">DQ3</text>
<text x="98.6" y="143">DQ4</text>
<text x="104.3" y="142.1">H3</text>
<text x="104.4" y="139.5">F8</text>
<text x="58.6" y="147.1">N2</text>
<text x="58.6" y="144.6">P3</text>
<text x="58.6" y="149.7">P8</text>
<text x="63.2" y="148.1">A3</text>
<text x="63.2" y="145.5">A2</text>
<text x="98.6" y="148.1">DQ6</text>
<text x="98.6" y="145.5">DQ5</text>
<text x="104.3" y="149.7">H7</text>
<text x="104.3" y="144.6">H8</text>
<text x="104.3" y="147.1">G2</text>
<text x="58.6" y="152.2">P2</text>
<text x="58.6" y="154.8">R8</text>
<text x="63.2" y="153.2">A5</text>
<text x="63.2" y="150.6">A4</text>
<text x="63.2" y="155.7">A6</text>
<text x="98.6" y="155.7">DQ9</text>
<text x="98.6" y="153.2">DQ8</text>
<text x="98.6" y="150.6">DQ7</text>
<text x="104.3" y="154.8">C3</text>
<text x="104.3" y="152.2">D7</text>
<text x="58.6" y="157.3">R2</text>
<text x="58.7" y="159.8">T8</text>
<text x="63.2" y="158.2">A7</text>
<text x="63.2" y="160.8">A8</text>
<text x="97.6" y="160.8">DQ11</text>
<text x="97.6" y="158.2">DQ10</text>
<text x="104.3" y="159.8">C2</text>
<text x="104.3" y="157.3">C8</text>
<text x="58.6" y="162.4">R3</text>
<text x="58.6" y="167.5">R7</text>
<text x="58.7" y="164.9">L7</text>
<text x="63.2" y="165.9">A10/AP</text>
<text x="63.2" y="163.3">A9</text>
<text x="97.6" y="165.9">DQ13</text>
<text x="97.6" y="163.3">DQ12</text>
<text x="104.3" y="167.5">B8</text>
<text x="104.4" y="164.9">A2</text>
<text x="104.4" y="162.4">A7</text>
<text x="58.6" y="170">N7</text>
<text x="58.7" y="172.5">T3</text>
<text x="63.2" y="170.9">A12/BC</text>
<text x="63.2" y="168.4">A11</text>
<text x="63.2" y="173.5">A13</text>
<text x="97.6" y="170.9">DQ15</text>
<text x="97.6" y="168.4">DQ14</text>
<text x="104.4" y="170">A3</text>
<text x="58.7" y="175.1">T7</text>
<text x="63.2" y="176">A14</text>
<text x="99.6" y="176">NC</text>
<text x="104.4" y="175.1">J1</text>
<text x="97.8" y="183.6">VSSQ</text>
<text x="98.8" y="181.1">VSS</text>
<text x="104.3" y="182.7">B1</text>
<text x="104.4" y="180.2">A9</text>
</g>
</svg>
